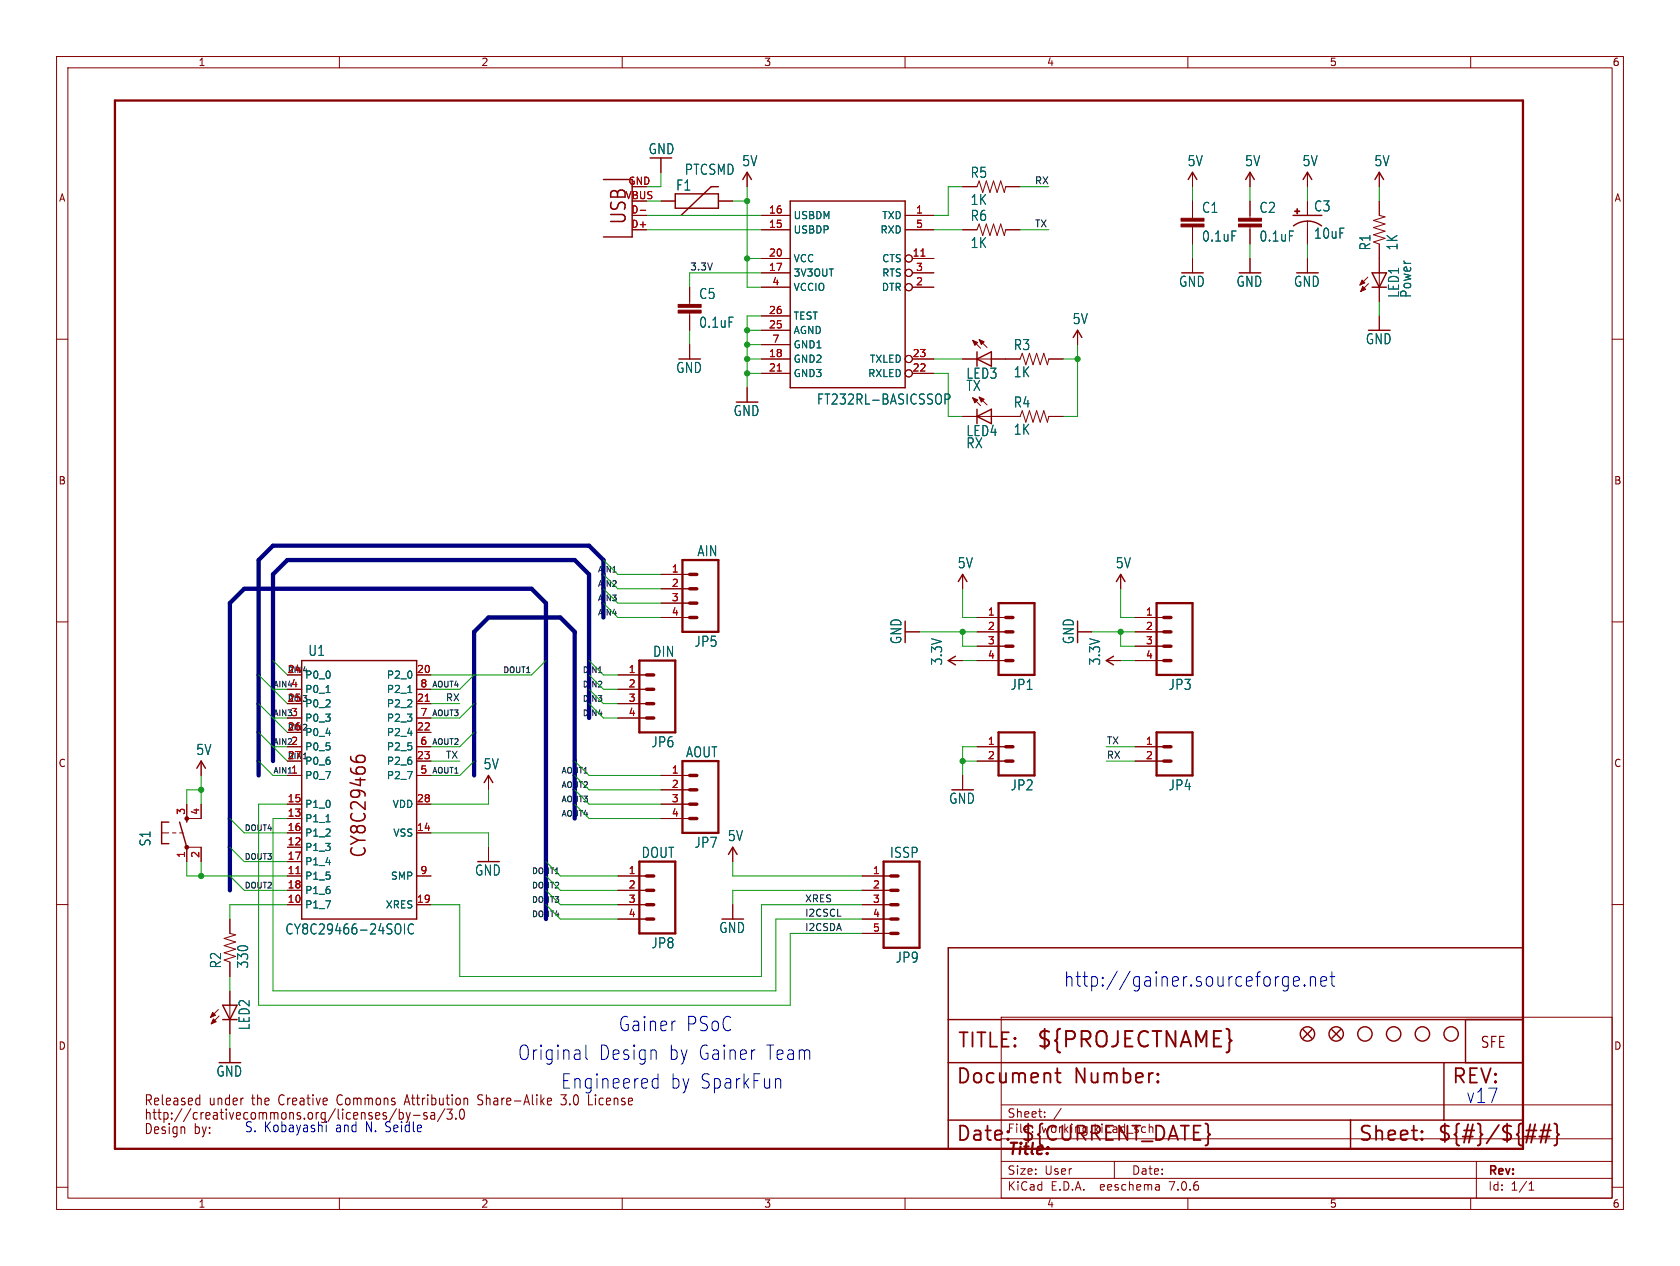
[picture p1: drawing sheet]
<svg xmlns="http://www.w3.org/2000/svg" width="297mm" height="224mm" viewBox="0 0 297 224" stroke-linecap="round" stroke-linejoin="round" font-family="sans-serif">
<g fill="none" stroke="#840000" stroke-width=".18">
<path d="M10 10h277v203.9h-277zM12 12h273v199.9h-273zM60 10v2M110 10v2M160 10v2M210 10v2M260 10v2M111.8 38.1h2.5M116.8 35.6h2.6M116.8 27.9v2.6M127 35.6h2.5M132.1 30.5v2.5"/>
<path d="M134.6 38.1h5.1M160 38.1h5.1M170.2 33h2.5l.4-1 .6 2 .7-2 .6 2 .6-2 .7 2 .6-2 .6 2 .3-1h2.5M210.8 30.5v2.5M210.8 35.6v3M221 30.5v2.5M221 35.6v3M231.1 30.5v2.5M231.1 35.6v2.5M231.1 39.1v4.1M243.8 30.5v2.5M243.8 35.6v2.5l1.1 .3-2.1 .6 2.1 .6-2.1 .7 2.1 .6-2.1 .6 2.1 .7-2.1 .6 1 .4v10.1"/>
<path d="M10 60h2M121.9 50.8v3M121.9 55.4v3M134.6 40.6h5.1M134.6 45.7h5.1M134.6 48.3h5.1M134.6 50.8h5.1M134.6 58.4h5.1M134.6 55.9h5.1M160 40.6h5.1M161.3 45.7h3.8M161.3 48.3h3.8"/>
<path d="M161.3 50.8h3.8M170.2 40.6h2.5l.4-1 .6 2.1 .7-2.1 .6 2.1 .6-2.1 .7 2.1 .6-2.1 .6 2.1 .3-1.1h2.5M190.5 58.4v2.6M210.8 40.1v3.1M210.8 45.7v2.6M221 40.1v3.1M221 45.7v2.6M231.1 45.7v2.6M241.8 49l-1.4 1.4M241.9 50.2l-1.4 1.4M243.8 55.9v2.5M285 60h2"/>
<path d="M121.9 61v2.5M132.1 68.6v2.5M134.6 63.5h5.1M134.6 66h5.1M134.6 61h5.1M161.3 63.5h3.8M161.3 66h3.8M170.2 73.7h10.1l.4-1.1 .7 2.1 .6-2.1 .6 2.1 .7-2.1 .6 2.1 .6-2.1 .7 2.1 .2-1h2.6M170.2 63.5h10.1l.4-1 .7 2 .6-2 .6 2 .7-2 .6 2 .6-2 .7 2 .2-1h2.6M172 70.4l1.4 1.4M172 60.2l1.4 1.4M173.1 70.2l1.4 1.4"/>
<path d="M173.1 60.1l1.4 1.4M10 110h2M50.8 119.4h2.5M73.7 119.4h2.5M109.2 119.4h5.1M116.8 109.2h5.1M116.8 101.6h5.1M116.8 104.1h5.1M116.8 106.7h5.1M160 111.8h2.6M167.6 116.8h2.6M170.2 101.6v2.5"/>
<path d="M172.7 111.8h5.1M172.7 109.2h5.1M172.7 114.3h5.1M172.7 116.8h5.1M190.5 111.8h2.5M195.6 116.8h2.5M198.1 101.6v2.5M200.7 111.8h5M200.7 109.2h5M200.7 114.3h5M200.7 116.8h5M285 110h2"/>
<path d="M35.6 134.6v2.6M50.8 132.1h2.5M50.8 134.6h2.5M50.8 121.9h2.5M50.8 124.5h2.5M50.8 127h2.5M50.8 137.2h2.5M50.8 129.5h2.5M73.7 132.1h2.5M73.7 134.6h2.5M73.7 121.9h2.5M73.7 124.5h2.5"/>
<path d="M73.7 127h2.5M73.7 137.2h2.5M73.7 129.5h2.5M86.4 137.2v2.5M109.2 121.9h5.1M109.2 124.5h5.1M109.2 127h5.1M116.8 137.2h5.1M116.8 139.7h5.1M170.2 137.2v2.5M172.7 132.1h5.1M172.7 134.6h5.1"/>
<path d="M200.7 132.1h5M200.7 134.6h5M10 160h2M28.6 147.3h1.2M30.5 147.3h.6M31.7 147.3h.7M33 152.4v-2.5h2.6v2.5M33 142.2v2.6h2.6v-2.6M50.8 149.9h2.5M50.8 147.3h2.5M50.8 144.8h2.5M50.8 154.9h2.5"/>
<path d="M50.8 157.5h2.5M50.8 142.2h2.5M50.8 152.4h2.5M73.7 147.3h2.5M73.7 154.9h2.5M73.7 142.2h2.5M86.4 149.9v2.5M109.2 154.9h5.1M109.2 157.5h5.1M116.8 144.8h5.1M116.8 142.2h5.1M129.5 149.9v2.5"/>
<path d="M152.4 154.9h5.1M152.4 157.5h5.1M285 160h2M38.6 178.6l-1.4 1.4M38.7 179.7l-1.4 1.4M40.6 162.6v2.5l1.1 .3-2.1 .6 2.1 .6-2.1 .7 2.1 .6-2.1 .6 2.1 .7-2.1 .6 1 .4v2.5M40.6 175.3v7.6M50.8 160h2.5M73.7 160h2.5M109.2 160h5.1M109.2 162.6h5.1M129.5 160v2.6"/>
<path d="M152.4 160h5.1M152.4 162.6h5.1M152.4 165.1h5.1M177 179.9h108v32h-108zM40.6 185.4v2.6M177 195.4h108M184.7 197.5v.1M184.7 196.7v.1M187.6 196l-1.3 2M10 210h2M60 211.9v2M110 211.9v2"/>
<path d="M160 211.9v2M177 208.4h108M177 205.4h108M177 201.4h108M197 205.4v3M204.9 209.6l.1 .9M205 210.4l-.2 .1M205 209.9h-.2M210 211.9v2M260 211.9v2M261 205.4v6.5M270.3 210.5h.9"/>
<path d="M270.3 209.4l.4-.4v1.5M285 210h2"/>
<circle cx="160.7" cy="48.3" r=".63"/>
<circle cx="160.7" cy="45.7" r=".63"/>
<circle cx="160.7" cy="50.8" r=".63"/>
<circle cx="160.7" cy="63.5" r=".63"/>
<circle cx="160.7" cy="66" r=".63"/>
</g>
<g fill="#840000" stroke="#840000" stroke-width=".18">
<path d="M218.9 39.6h4.1v.5h-4.1z"/>
<path d="M218.9 38.6h4.1v.5h-4.1z"/>
<path d="M240.8 49.5l.5 .5-.9 .4z"/>
<path d="M240.9 50.7l.5 .5-.9 .4z"/>
<path d="M173.1 70.2l.9 .4-.5 .5z"/>
<path d="M172 70.4l.8 .3-.5 .5z"/>
<path d="M228.9 37.3h.9v.1h-.9z"/>
<path d="M229.3 36.9h.1v.9h-.1z"/>
<path d="M173.1 60.1l.9 .4-.5 .5z"/>
<path d="M172 60.2l.8 .4-.5 .5z"/>
<path d="M208.8 39.6h4.1v.5h-4.1z"/>
<path d="M208.8 38.6h4.1v.5h-4.1z"/>
<path d="M119.9 54.9h4.1v.5h-4.1z"/>
<path d="M119.9 53.8h4.1v.6h-4.1z"/>
<path d="M37.6 179.1l.5 .5-.9 .4z"/>
<path d="M37.7 180.2l.5 .5-.9 .4z"/>
<circle cx="33" cy="149.9" r=".33"/>
<circle cx="33" cy="144.8" r=".33"/>
</g>
<g fill="none" stroke="#840000" stroke-width=".25">
<path d="M106.7 31.8h5.1v10.1h-5.1M119.4 34.3h7.6v2.5h-7.6zM127 33h-1.3l-5.3 5.1M131.3 31.8l.8-1.3 .7 1.3M139.7 35.6h20.3v33h-20.3zM210.1 31.8l.7-1.3 .8 1.3M220.2 31.8l.8-1.3 .7 1.3M228.6 38.1h5.1M228.7 40a4.1 4.1 0 0 1 4.9 0M230.4 31.8l.7-1.3 .8 1.3M243.1 31.8l.7-1.3 .8 1.3M189.7 59.7l.8-1.3 .8 1.3"/>
<path d="M242.6 50.8h2.5M242.6 48.3h2.5l-1.3 2.5zM172.7 62.2v2.6M172.7 72.4v2.5M172.7 73.7l2.6-1.3v2.5zM172.7 63.5l2.6-1.3v2.6zM53.3 116.8h20.4v45.8h-20.4zM168.9 116.1l-1.3 .7 1.3 .8M169.4 102.9l.8-1.3 .7 1.3M196.8 116.1l-1.2 .7 1.2 .8M197.4 102.9l.7-1.3 .8 1.3M34.8 135.9l.8-1.3 .7 1.3"/>
<path d="M85.6 138.4l.8-1.2 .7 1.2M29.8 145.4h-1.2v3.8h1.2M31.7 145.4l1.3 4.5M33 144.8v.6M128.8 151.1l.7-1.2 .8 1.2M39.4 177.8h2.5l-1.3 2.5zM167.6 167.6h101.6v35.6h-101.6zM39.4 180.3h2.5M167.6 198.1h101.6M167.6 180.3h101.6M167.6 188h101.6M230.4 182.1l1.5 1.5"/>
<path d="M231.9 182.1l-1.5 1.5M235.5 182.1l1.5 1.5M237 182.1l-1.5 1.5M238.8 198.1v5.1M255.3 188v10.1M259.1 180.3v7.7"/>
<circle cx="231.1" cy="182.9" r="1.27"/>
<circle cx="236.2" cy="182.9" r="1.27"/>
<circle cx="241.3" cy="182.9" r="1.27"/>
<circle cx="246.4" cy="182.9" r="1.27"/>
<circle cx="251.5" cy="182.9" r="1.27"/>
<circle cx="256.5" cy="182.9" r="1.27"/>
</g>
<g fill="none" stroke="#840000" stroke-width=".19">
<path d="M34.9 194.2l.4 .1M35.3 193.6v1.8M35.3 195.3l-.4 .1M70.1 196.1l-1.3 2.3M70.6 196.2v1.8M70.6 196.9l.4-.1 .2 .1v.9M71.6 194.9h.7M71.8 196.8l.4 1.2 .3-1.2M72 193.6l-.6 1.8M73.1 197.3h1.2M75.5 196.9l-.4-.1a.31 .31 0 0 0-.2 .3 .31 .31 0 0 0 .2 .3h.2a.31 .31 0 0 1 .3 .3 .31 .31 0 0 1-.3 .3l-.4-.1M76.2 196.9h.6v1.1"/>
<path d="M76.8 197.2l-.5 .1a.37 .37 0 0 0-.2 .3 .37 .37 0 0 0 .2 .4l.5-.1M78.6 196.1l-1.3 2.3M79.9 196.2l-.5 .7a.41 .41 0 0 1 .5 .3l-.1 .7-.6 .1-.2-.2M80.6 197.8v.2M81.3 196.5l-.1 .8 .2 .5 .2 .2 .3-.1 .1-.3v-1.1M84.5 195.3l.5 .1M85.1 193.6h-.3l-.3 .4 .1 .4 .4 .2M97.3 194.2l.1 .1 .1 .4-.7 .1M97.4 195.3l-.1 .1M99.2 195.3l.2 .1 .5-.1M104 195.4h.8"/>
</g>
<path d="M20.3 17.8h248.9v185.4h-248.9zM120.6 99.1h6.4v12.7h-6.4zM113 116.8h6.4v12.7h-6.4zM176.5 106.7h6.4v12.7h-6.4zM204.5 106.7h6.3v12.7h-6.3zM120.6 134.6h6.4v12.7h-6.4zM176.5 129.5h6.4v7.7h-6.4zM204.5 129.5h6.3v7.7h-6.3zM113 152.4h6.4v12.7h-6.4zM156.2 152.4h6.4v15.2h-6.4z" fill="none" stroke="#840000" stroke-width=".41"/>
<g fill="none" stroke="#840000" stroke-width=".61">
<path d="M114.3 119.4h1.3M121.9 109.2h1.3M121.9 101.6h1.3M121.9 104.1h1.3M121.9 106.7h1.3M177.8 109.2h1.3M177.8 111.8h1.3M177.8 114.3h1.3M177.8 116.8h1.3M205.7 109.2h1.3M205.7 111.8h1.3M205.7 114.3h1.3"/>
<path d="M205.7 116.8h1.3M114.3 121.9h1.3M114.3 124.5h1.3M114.3 127h1.3M121.9 137.2h1.3M121.9 139.7h1.3M177.8 132.1h1.3M177.8 134.6h1.3M205.7 132.1h1.3M205.7 134.6h1.3M114.3 154.9h1.3M114.3 157.5h1.3"/>
<path d="M121.9 142.2h1.3M121.9 144.8h1.3M157.5 154.9h1.2M157.5 157.5h1.2M114.3 160h1.3M114.3 162.6h1.3M157.5 160h1.2M157.5 162.6h1.2M157.5 165.1h1.2"/>
</g>
<path d="M113.2 37.2h.9M162.8 45.3h.7M137.4 65.6h.7M75.2 124h.7M52.3 154.5h.7" fill="none" stroke="#a90000" stroke-width=".18"/>
<path d="M167.1 70.6h.5l.3-.1v-.5l-.1-.2-.7-.1v1.8M57.6 122.5h.8M72.1 122.5h.7M57.6 145.4h.8M70.6 163.5a1.43 1.43 0 0 1 0 1.6M71.5 163.4v1.8M73.1 163.6l-.1-.1a.51 .51 0 0 0-.8 .3v.6a.68 .68 0 0 0 .6 .8l.3-.2" fill="none" stroke="#006464" stroke-width=".18"/>
<g fill="none" stroke="#840000" stroke-width=".32">
<path d="M186.5 189.8h1M186.9 188.9v2.2l.1 .3 .5 .1M204.7 191.2l.1 .2-.1 .1M204.7 191.2l-.1 .2 .1 .1M204.7 189.9v.2M204.7 191.2v.3M204.7 189.9l.1 .1-.1 .1M204.7 189.9l-.1 .1 .1 .1M269.8 199.9h1.8M271.4 198.9l-.7 3.2M272.4 199.9h1.8M273.1 198.9l-.7 3.2"/>
<path d="M273.9 198.9l-.7 3.2M274.8 198.7l.3 .2 .2 .2v1.2l.3 .4-.3 .3v1.2l-.2 .3-.3 .1M178.2 201.4l.1 .1-.1 .1M251.4 201.4l.1 .1-.1 .1M251.4 201.4l-.1 .1 .1 .1M251.4 200.1v.2M251.4 201.4v.2M251.4 200.1l.1 .1-.1 .1M251.4 200.1l-.1 .1 .1 .1M269.6 201h1.8M272.1 201h1.8"/>
</g>
<path d="M62 133.8l.1 .6M63 134.4v-.4l.5-.4 .8 .1 .2 .3v.4" fill="none" stroke="#840000" stroke-width=".27"/>
<path d="M105.8 119h.6" fill="none" stroke="#0f0f0f" stroke-width=".18"/>
<g fill="none" stroke="#0000c2" stroke-width=".18">
<path d="M226.7 174l.4 .4 .6-.1M227.7 172.7v2.1a.57 .57 0 0 1-.9 .4M227.7 172.9l-.6-.2-.4 .5M228.7 173.6l1-.3-.1-.4-.6-.2-.3 .4 .1 1.2 .2 .1 .6-.1M230.6 174.2l.1 .1-.1 .1M230.6 174.2l-.1 .1 .1 .1M230.6 174.2v.2M231.7 173a.53 .53 0 0 1 .8-.1l.1 1.5M231.7 172.7v1.7M233.5 173.6l1-.3-.1-.4-.6-.2-.3 .4 .1 1.2 .2 .1 .6-.1M235.1 172.7h.9M235.5 171.9v2.2l.1 .2 .4 .1"/>
<path d="M57.7 199v1.2M103.6 184.9v2.1l.3 .4M115.4 192.2l.3 .3 .6-.1M116.3 189.9v2.6M116.3 190.9l-.6-.1-.3 .2M137.7 190.8l.3 .3v1.4"/>
</g>
<path d="M106.7 109.2v-10.1l-2.6-2.6h-55.8l-2.6 2.6v38.1M83.8 137.2v-25.4l2.6-2.6h12.7l2.5 2.6v33M104.1 127v-25.4l-2.5-2.5h-50.8l-2.5 2.5v33M40.6 157.5v-50.8l2.6-2.6h50.8l2.5 2.6v55.9" fill="none" stroke="#000084" stroke-width=".76"/>
<g fill="none" stroke="#009600" stroke-width=".18">
<path d="M114.3 38.1h20.3M114.3 35.6h2.5M116.8 30.5v2.5h-2.5M129.5 35.6h2.6M132.1 33v17.8h2.5M170.2 33h-2.6v5.1h-2.5M180.3 33h5.1M210.8 33v2.6M221 33v2.6M231.1 33v2.6M243.8 33v2.6M114.3 40.6h20.3"/>
<path d="M121.9 58.4v2.6M132.1 58.4h2.5M132.1 45.7h2.5M134.6 55.9h-2.5v12.7M134.6 48.3h-12.7v2.5M165.1 40.6h5.1M180.3 40.6h5.1M210.8 43.2v2.5M221 43.2v2.5M231.1 43.2v2.5M243.8 53.3v2.6M132.1 63.5h2.5"/>
<path d="M132.1 66h2.5M132.1 61h2.5M165.1 66h2.5v7.7h2.6M165.1 63.5h5.1M188 63.5h2.5M190.5 61v12.7h-2.5M106.7 99.1l2.5 2.5h7.6M45.7 119.4l5.1 5.1M48.3 116.8l2.5 2.6M83.8 119.4l-2.5 2.5h-5.1M96.5 116.8l-2.5 2.6h-17.8M104.1 119.4l2.6 2.5h2.5"/>
<path d="M104.1 116.8l2.6 2.6h2.5M106.7 104.1l2.5 2.6h7.6M106.7 106.7l2.5 2.5h7.6M106.7 101.6l2.5 2.5h7.6M162.6 111.8h10.1M170.2 104.1v5.1h2.5M170.2 111.8v2.5h2.5M170.2 116.8h2.5M193 111.8h7.7M198.1 104.1v5.1h2.6M198.1 111.8v2.5h2.6M198.1 116.8h2.6"/>
<path d="M35.6 139.7h-2.6v2.5M35.6 137.2v5M45.7 134.6l2.6 2.6h2.5M45.7 129.5l5.1 5.1M45.7 124.5l5.1 5M48.3 132.1h2.5M48.3 121.9h2.5M48.3 127h2.5M76.2 124.5h5.1M76.2 134.6h5.1M83.8 129.5l-2.5 2.6h-5.1M83.8 134.6l-2.5 2.6h-5.1"/>
<path d="M83.8 124.5l-2.5 2.5h-5.1M86.4 139.7v2.5h-10.2M101.6 137.2l2.5 2.5h12.7M101.6 139.7l2.5 2.5h12.7M101.6 134.6l2.5 2.6h12.7M104.1 121.9l2.6 2.6h2.5M104.1 124.5l2.6 2.5h2.5M170.2 134.6h2.5M172.7 132.1h-2.5v5.1M195.6 132.1h5.1M195.6 134.6h5.1M33 152.4v2.5h17.8"/>
<path d="M35.6 152.4v2.5M40.6 154.9l2.6 2.6h7.6M40.6 144.8l2.6 2.5h7.6M40.6 149.9l2.6 2.5h7.6M50.8 144.8h-2.5v30.5h88.9v-12.7h15.2M50.8 142.2h-5.1v35.6h94v-12.7h12.7M76.2 147.3h10.2v2.6M96.5 152.4l2.6 2.5h10.1M96.5 154.9l2.6 2.6h10.1M96.5 157.5l2.6 2.5h10.1M101.6 142.2l2.5 2.6h12.7M129.5 152.4v2.5h22.9"/>
<path d="M152.4 157.5h-22.9v2.5M40.6 172.7v2.6M50.8 160h-10.2v2.6M76.2 160h5.1v12.7h53.3v-12.7h17.8M96.5 160l2.6 2.6h10.1M40.6 182.9v2.5"/>
</g>
<g fill="#009600" stroke="#009600" stroke-width=".18">
<circle cx="190.5" cy="63.5" r=".46"/>
<circle cx="170.2" cy="134.6" r=".46"/>
<circle cx="132.1" cy="45.7" r=".46"/>
<circle cx="132.1" cy="35.6" r=".46"/>
<circle cx="132.1" cy="63.5" r=".46"/>
<circle cx="132.1" cy="58.4" r=".46"/>
<circle cx="132.1" cy="66" r=".46"/>
<circle cx="132.1" cy="61" r=".46"/>
<circle cx="170.2" cy="111.8" r=".46"/>
<circle cx="198.1" cy="111.8" r=".46"/>
<circle cx="35.6" cy="139.7" r=".46"/>
<circle cx="35.6" cy="154.9" r=".46"/>
</g>
<text font-size="3.8" fill="#840000" x="183.1" y="185.7">${PROJECTNAME}</text>
<g font-size="3.5" fill="#840000">
<text x="111" y="39.9" transform="rotate(-90 111 39.9)">USB</text>
<text x="65.1" y="151.9" transform="rotate(-90 65.1 151.9)">CY8C29466</text>
<text x="169.2" y="185.7">TITLE:</text>
<text x="168.9" y="192.1">Document</text>
<text x="189.9" y="192.1">Number:</text>
<text x="256.5" y="192.1">REV:</text>
<text x="168.9" y="202.2">Date:</text>
<text x="180.3" y="202.2">${CURRENT_DATE}</text>
<text x="240" y="202.2">Sheet:</text>
<text x="254" y="202.2">${#}/${##}</text>
</g>
<g font-size="3.5" fill="#0000c2">
<text x="188" y="174.8">http://gainer.sourceforge.net</text>
<text x="109.2" y="182.6">Gainer</text>
<text x="121.2" y="182.6">PSoC</text>
<text x="91.4" y="187.7">Original</text>
<text x="105.8" y="187.7">Design</text>
<text x="118.1" y="187.7">by Gainer</text>
<text x="135.3" y="187.7">Team</text>
<text x="99.1" y="192.8">Engineered</text>
<text x="118.4" y="192.8">by SparkFun</text>
<text x="259.1" y="195.3">v17</text>
</g>
<text font-size="2.8" fill="#840000" x="178" y="204.8">Title:</text>
<text font-size="2.7" fill="#840000" x="261.6" y="185.6">SFE</text>
<g font-size="2.5" fill="#006464">
<text x="114.6" y="27.5">GND</text>
<text x="131.1" y="29.6">5V</text>
<text x="209.9" y="29.6">5V</text>
<text x="220" y="29.6">5V</text>
<text x="230.2" y="29.6">5V</text>
<text x="242.9" y="29.6">5V</text>
<text x="119.4" y="33.9">F1</text>
<text x="121" y="31.1">PTCSMD</text>
<text x="171.5" y="31.7">R5</text>
<text x="171.5" y="36.5">1K</text>
<text x="171.5" y="39.3">R6</text>
<text x="212.4" y="37.9">C1</text>
<text x="222.6" y="37.9">C2</text>
<text x="232.2" y="37.6">C3</text>
<text x="171.5" y="44.1">1K</text>
<text x="212.4" y="42.9">0.1uF</text>
<text x="222.6" y="42.9">0.1uF</text>
<text x="232.2" y="42.4">10uF</text>
<text x="242.5" y="44.4" transform="rotate(-90 242.5 44.4)">R1</text>
<text x="247.3" y="44.4" transform="rotate(-90 247.3 44.4)">1K</text>
<text x="123.5" y="53.1">C5</text>
<text x="208.3" y="50.9">GND</text>
<text x="218.5" y="50.9">GND</text>
<text x="228.7" y="50.9">GND</text>
<text x="247.5" y="52.8" transform="rotate(-90 247.5 52.8)">LED1</text>
<text x="249.7" y="52.8" transform="rotate(-90 249.7 52.8)">Power</text>
<text x="123.5" y="58.2">0.1uF</text>
<text x="189.5" y="57.5">5V</text>
<text x="179.1" y="62.1">R3</text>
<text x="241.4" y="61.1">GND</text>
<text x="119.4" y="66.2">GND</text>
<text x="144.3" y="71.8">FT232RL-BASICSSOP</text>
<text x="170.7" y="67.2">LED3</text>
<text x="170.7" y="69.4">TX</text>
<text x="179.1" y="66.9">1K</text>
<text x="129.6" y="73.8">GND</text>
<text x="170.7" y="77.4">LED4</text>
<text x="179.1" y="72.3">R4</text>
<text x="179.1" y="77.1">1K</text>
<text x="170.7" y="79.5">RX</text>
<text x="123.2" y="98.6">AIN</text>
<text x="169.2" y="100.7">5V</text>
<text x="197.2" y="100.7">5V</text>
<text x="54.4" y="116.2">U1</text>
<text x="115.4" y="116.4">DIN</text>
<text x="122.7" y="114.6">JP5</text>
<text x="159.6" y="114" transform="rotate(-90 159.6 114)">GND</text>
<text x="166.8" y="117.8" transform="rotate(-90 166.8 117.8)">3.3V</text>
<text x="190.1" y="114" transform="rotate(-90 190.1 114)">GND</text>
<text x="194.7" y="117.8" transform="rotate(-90 194.7 117.8)">3.3V</text>
<text x="178.6" y="122.2">JP1</text>
<text x="206.5" y="122.2">JP3</text>
<text x="34.6" y="133.7">5V</text>
<text x="85.4" y="136.3">5V</text>
<text x="115.1" y="132.4">JP6</text>
<text x="121.2" y="134.2">AOUT</text>
<text x="167.7" y="142.4">GND</text>
<text x="178.6" y="140">JP2</text>
<text x="206.5" y="140">JP4</text>
<text x="26.8" y="149.8" transform="rotate(-90 26.8 149.8)">S1</text>
<text x="128.6" y="149">5V</text>
<text x="83.9" y="155.1">GND</text>
<text x="113.3" y="152">DOUT</text>
<text x="122.7" y="150.2">JP7</text>
<text x="157.2" y="152">ISSP</text>
<text x="50.3" y="165.5">CY8C29466-24SOIC</text>
<text x="115.1" y="168">JP8</text>
<text x="127.1" y="165.2">GND</text>
<text x="39.3" y="171.4" transform="rotate(-90 39.3 171.4)">R2</text>
<text x="44.1" y="171.4" transform="rotate(-90 44.1 171.4)">330</text>
<text x="158.2" y="170.5">JP9</text>
<text x="44.3" y="182.3" transform="rotate(-90 44.3 182.3)">LED2</text>
<text x="38.2" y="190.6">GND</text>
</g>
<g font-size="2.5" fill="#840000">
<text x="25.4" y="195.8">Released</text>
<text x="37" y="195.8">under</text>
<text x="44.7" y="195.8">the</text>
<text x="49.7" y="195.8">Creative</text>
<text x="60.2" y="195.8">Commons</text>
<text x="72.5" y="195.8">Attribution</text>
<text x="85.6" y="195.8">Share-Alike</text>
<text x="105.7" y="195.8">License</text>
<text x="25.4" y="200.9">Design</text>
<text x="34.3" y="200.9">by:</text>
</g>
<g font-size="2.5" fill="#0000c2">
<text x="100.7" y="195.8">3.0</text>
<text x="25.4" y="198.3">http://creativecommons.org/licenses/by-sa/3.0</text>
<text x="43.2" y="200.4">S. Kobayashi</text>
<text x="59.4" y="200.4">and</text>
<text x="64.8" y="200.4">N. Seidle</text>
</g>
<g font-size="2.1" fill="#840000">
<text x="178" y="197.9">Sheet:</text>
<text x="178" y="200.6">File:</text>
<text x="184.1" y="200.6">working.kicad_sch</text>
<text x="178" y="208">Size:</text>
<text x="184.7" y="208">User</text>
<text x="200" y="208">Date:</text>
<text x="263" y="208.2">Rev:</text>
<text x="178" y="210.8">KiCad</text>
<text x="185.7" y="210.8">E.D.A.</text>
<text x="194.6" y="210.8">eeschema</text>
<text x="207" y="210.8">7.0.6</text>
<text x="263" y="210.8">Id:</text>
<text x="267.1" y="210.8">1/1</text>
</g>
<g font-size="1.8" fill="#840000">
<text x="35" y="11.9">1</text>
<text x="85" y="11.9">2</text>
<text x="135" y="11.9">3</text>
<text x="185" y="11.9">4</text>
<text x="235" y="11.9">5</text>
<text x="285" y="11.9">6</text>
<text x="10.3" y="35.9">A</text>
<text x="285.3" y="35.9">A</text>
<text x="10.3" y="85.9">B</text>
<text x="285.3" y="85.9">B</text>
<text x="10.3" y="135.9">C</text>
<text x="285.3" y="135.9">C</text>
<text x="10.3" y="185.9">D</text>
<text x="285.3" y="185.9">D</text>
<text x="35" y="213.8">1</text>
<text x="85" y="213.8">2</text>
<text x="135" y="213.8">3</text>
<text x="185" y="213.8">4</text>
<text x="235" y="213.8">5</text>
<text x="285" y="213.8">6</text>
</g>
<g font-size="1.8" fill="#a90000">
<text x="110.5" y="35.3">VBUS</text>
<text x="111" y="32.8">GND</text>
<text x="111.5" y="40.4">D+</text>
<text x="111.5" y="37.8">D-</text>
<text x="135.8" y="40.4">15</text>
<text x="135.8" y="37.8">16</text>
<text x="161.9" y="37.8">1</text>
<text x="161.9" y="40.4">5</text>
<text x="135.8" y="45.5">20</text>
<text x="161.2" y="45.5">11</text>
<text x="135.8" y="48">17</text>
<text x="136.5" y="50.5">4</text>
<text x="161.9" y="50.5">2</text>
<text x="161.9" y="48">3</text>
<text x="135.8" y="58.2">25</text>
<text x="135.8" y="55.6">26</text>
<text x="135.8" y="63.2">18</text>
<text x="135.8" y="65.8">21</text>
<text x="136.5" y="60.7">7</text>
<text x="161.2" y="65.8">22</text>
<text x="161.2" y="63.2">23</text>
<text x="118.7" y="101.3">1</text>
<text x="118.7" y="103.9">2</text>
<text x="118.7" y="106.4">3</text>
<text x="118.7" y="109">4</text>
<text x="174.6" y="109">1</text>
<text x="174.6" y="111.5">2</text>
<text x="202.5" y="109">1</text>
<text x="202.5" y="111.5">2</text>
<text x="50.8" y="119.1">24</text>
<text x="73.6" y="119.1">20</text>
<text x="111.1" y="119.1">1</text>
<text x="174.6" y="114">3</text>
<text x="174.6" y="116.6">4</text>
<text x="202.5" y="114">3</text>
<text x="202.5" y="116.6">4</text>
<text x="50.8" y="124.2">25</text>
<text x="51.4" y="121.7">4</text>
<text x="73.6" y="124.2">21</text>
<text x="74.2" y="121.7">8</text>
<text x="111.1" y="121.7">2</text>
<text x="111.1" y="124.2">3</text>
<text x="50.8" y="129.3">26</text>
<text x="51.4" y="131.8">2</text>
<text x="51.4" y="126.7">3</text>
<text x="73.6" y="129.3">22</text>
<text x="74.2" y="131.8">6</text>
<text x="74.2" y="126.7">7</text>
<text x="111.1" y="126.7">4</text>
<text x="174.6" y="131.8">1</text>
<text x="202.5" y="131.8">1</text>
<text x="50.8" y="134.4">27</text>
<text x="51.4" y="136.9">1</text>
<text x="73.6" y="134.4">23</text>
<text x="74.2" y="136.9">5</text>
<text x="118.7" y="136.9">1</text>
<text x="174.6" y="134.4">2</text>
<text x="202.5" y="134.4">2</text>
<text x="50.8" y="142">15</text>
<text x="73.6" y="142">28</text>
<text x="118.7" y="139.4">2</text>
<text x="118.7" y="142">3</text>
<text x="32.8" y="144.2" transform="rotate(-90 32.8 144.2)">3</text>
<text x="35.3" y="144.2" transform="rotate(-90 35.3 144.2)">4</text>
<text x="50.8" y="149.6">12</text>
<text x="50.8" y="144.5">13</text>
<text x="50.8" y="147.1">16</text>
<text x="73.6" y="147.1">14</text>
<text x="118.7" y="144.5">4</text>
<text x="32.8" y="151.8" transform="rotate(-90 32.8 151.8)">1</text>
<text x="35.3" y="151.8" transform="rotate(-90 35.3 151.8)">2</text>
<text x="50.8" y="154.7">11</text>
<text x="50.8" y="152.1">17</text>
<text x="74.2" y="154.7">9</text>
<text x="111.1" y="154.7">1</text>
<text x="154.2" y="154.7">1</text>
<text x="50.8" y="159.8">10</text>
<text x="50.8" y="157.2">18</text>
<text x="73.6" y="159.8">19</text>
<text x="111.1" y="157.2">2</text>
<text x="111.1" y="159.8">3</text>
<text x="154.2" y="157.2">2</text>
<text x="154.2" y="159.8">3</text>
<text x="111.1" y="162.3">4</text>
<text x="154.2" y="162.3">4</text>
<text x="154.2" y="164.8">5</text>
</g>
<g font-size="1.8" fill="#006464">
<text x="140.2" y="41.5">USBDP</text>
<text x="140.2" y="39">USBDM</text>
<text x="155.6" y="41.5">RXD</text>
<text x="155.9" y="39">TXD</text>
<text x="140.2" y="46.6">VCC</text>
<text x="155.9" y="46.6">CTS</text>
<text x="140.2" y="49.1">3V3OUT</text>
<text x="140.2" y="51.7">VCCIO</text>
<text x="155.8" y="51.7">DTR</text>
<text x="155.9" y="49.1">RTS</text>
<text x="140.2" y="59.3">AGND</text>
<text x="140.2" y="56.7">TEST</text>
<text x="140.2" y="64.4">GND2</text>
<text x="140.2" y="61.8">GND1</text>
<text x="153.7" y="64.4">TXLED</text>
<text x="140.2" y="66.9">GND3</text>
<text x="153.4" y="66.9">RXLED</text>
<text x="53.8" y="120.2">P0_0</text>
<text x="53.8" y="125.3">P0_2</text>
<text x="53.8" y="122.8">P0_1</text>
<text x="68.3" y="120.2">P2_0</text>
<text x="68.3" y="125.3">P2_2</text>
<text x="68.3" y="122.8">P2_1</text>
<text x="53.8" y="130.4">P0_4</text>
<text x="53.8" y="127.9">P0_3</text>
<text x="68.3" y="130.4">P2_4</text>
<text x="68.3" y="127.9">P2_3</text>
<text x="53.8" y="132.9">P0_5</text>
<text x="53.8" y="135.5">P0_6</text>
<text x="68.3" y="135.5">P2_6</text>
<text x="68.3" y="132.9">P2_5</text>
<text x="53.8" y="138">P0_7</text>
<text x="53.8" y="143.1">P1_0</text>
<text x="68.3" y="138">P2_7</text>
<text x="69.3" y="143.1">VDD</text>
<text x="53.8" y="145.6">P1_1</text>
<text x="53.8" y="148.2">P1_2</text>
<text x="69.4" y="148.2">VSS</text>
<text x="53.8" y="155.8">P1_5</text>
<text x="53.8" y="150.7">P1_3</text>
<text x="53.8" y="153.3">P1_4</text>
<text x="69" y="155.8">SMP</text>
<text x="53.8" y="160.9">P1_7</text>
<text x="53.8" y="158.3">P1_6</text>
<text x="68.1" y="160.9">XRES</text>
</g>
<g font-size="1.7" fill="#0f0f0f">
<text x="182.9" y="32.7">RX</text>
<text x="182.9" y="40.3">TX</text>
<text x="121.9" y="47.9">3.3V</text>
<text x="78.7" y="124.1">RX</text>
<text x="195.6" y="131.7">TX</text>
<text x="78.7" y="134.3">TX</text>
<text x="195.6" y="134.3">RX</text>
<text x="142.2" y="159.7">XRES</text>
<text x="142.2" y="162.2">I2CSCL</text>
<text x="142.2" y="164.8">I2CSDA</text>
</g>
<g font-size="1.4" fill="#0f0f0f">
<text x="105.6" y="101.3">AIN1</text>
<text x="105.6" y="106.4">AIN3</text>
<text x="105.6" y="103.9">AIN2</text>
<text x="105.6" y="108.9">AIN4</text>
<text x="50.8" y="119.1">DIN4</text>
<text x="88.8" y="119.1">DOUT1</text>
<text x="102.9" y="119.1">DIN1</text>
<text x="48.3" y="121.6">AIN4</text>
<text x="50.8" y="124.2">DIN3</text>
<text x="76.3" y="121.6">AOUT4</text>
<text x="102.9" y="121.6">DIN2</text>
<text x="102.9" y="124.2">DIN3</text>
<text x="48.3" y="126.7">AIN3</text>
<text x="48.3" y="131.8">AIN2</text>
<text x="50.8" y="129.3">DIN2</text>
<text x="76.3" y="131.8">AOUT2</text>
<text x="76.3" y="126.7">AOUT3</text>
<text x="102.9" y="126.7">DIN4</text>
<text x="48.3" y="136.9">AIN1</text>
<text x="50.8" y="134.3">DIN1</text>
<text x="76.3" y="136.9">AOUT1</text>
<text x="99.1" y="136.9">AOUT1</text>
<text x="99.1" y="142">AOUT3</text>
<text x="99.1" y="139.4">AOUT2</text>
<text x="43.2" y="147">DOUT4</text>
<text x="99.1" y="144.5">AOUT4</text>
<text x="43.2" y="152.1">DOUT3</text>
<text x="93.9" y="154.7">DOUT1</text>
<text x="43.2" y="157.2">DOUT2</text>
<text x="93.9" y="159.7">DOUT3</text>
<text x="93.9" y="157.2">DOUT2</text>
<text x="93.9" y="162.3">DOUT4</text>
</g>
</svg>
